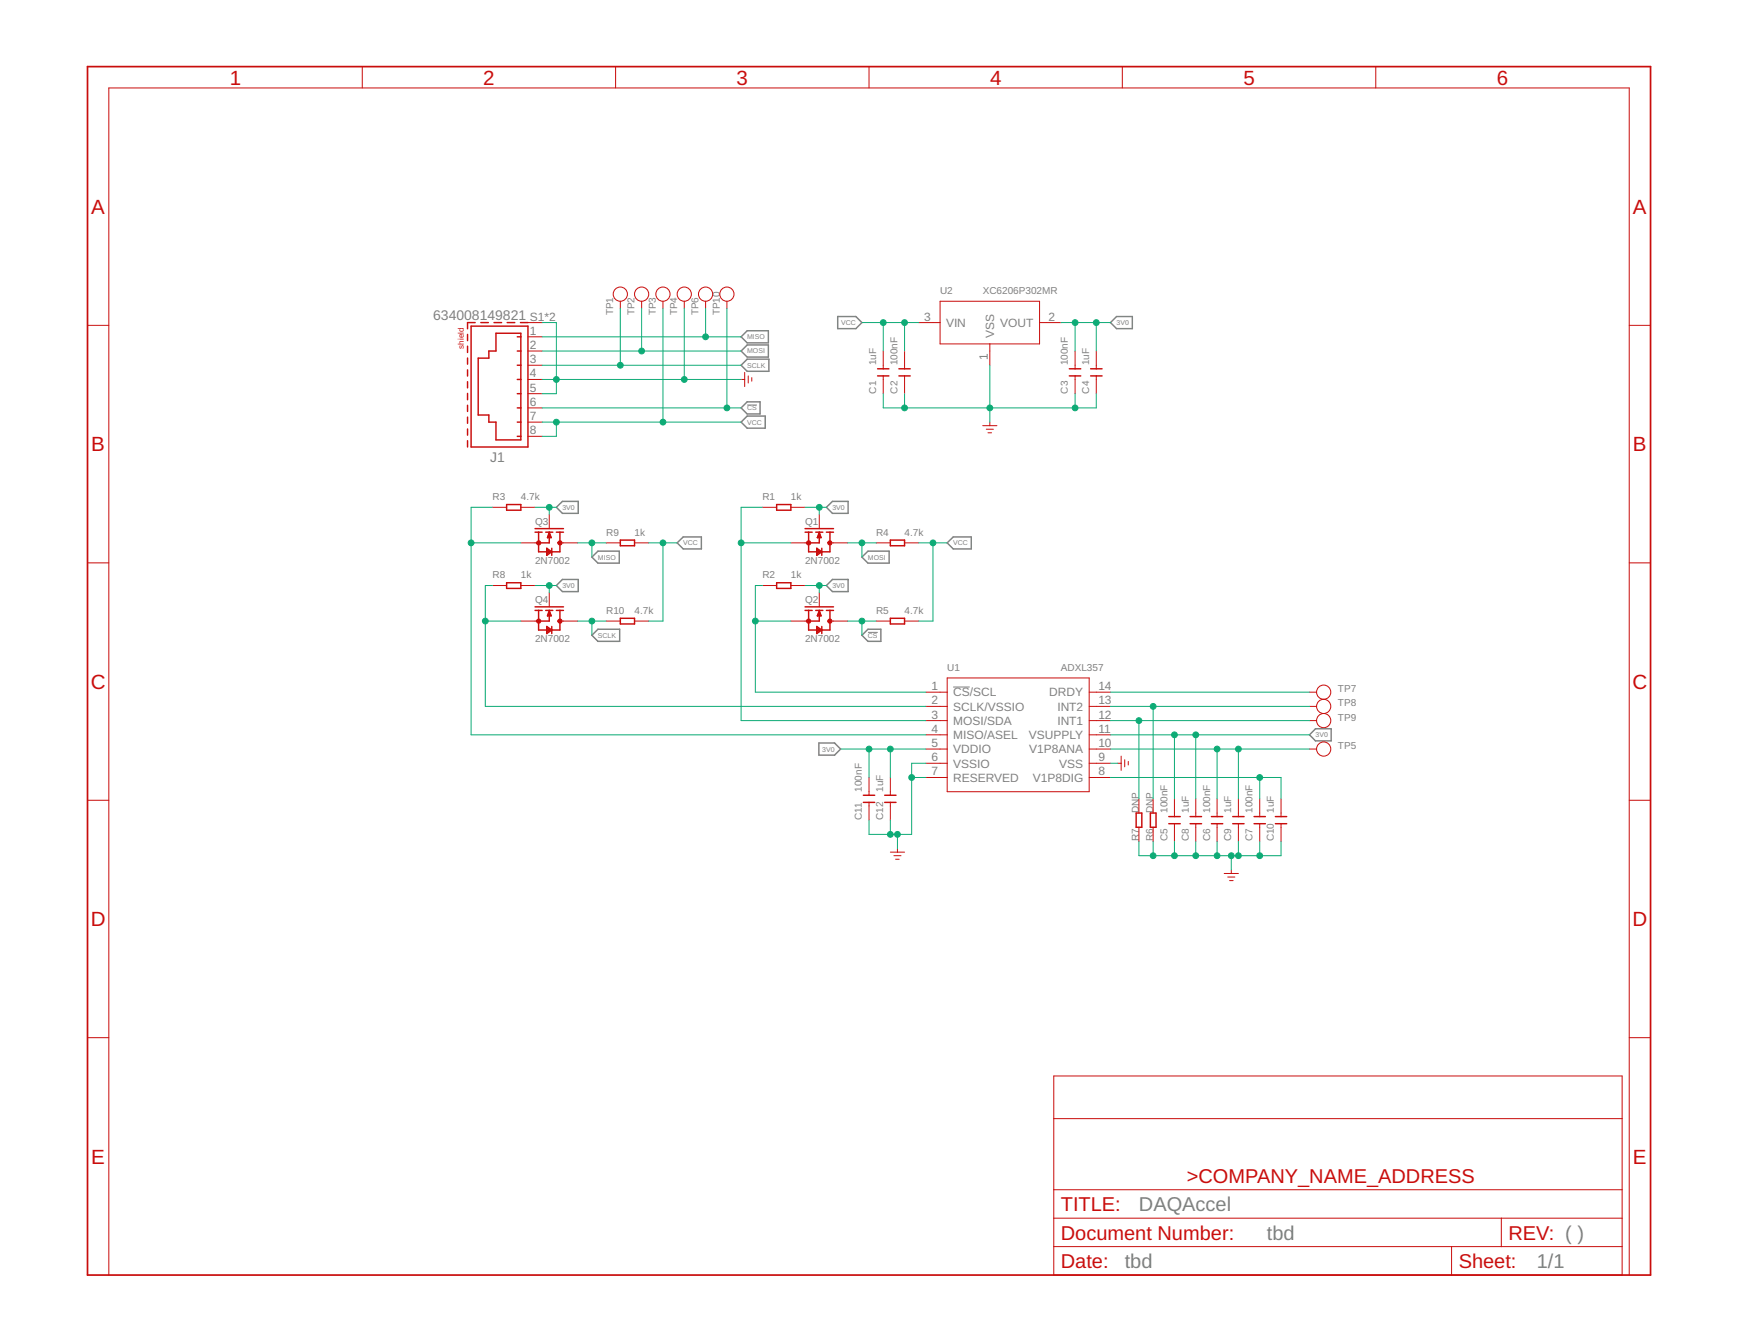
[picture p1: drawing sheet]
<svg xmlns="http://www.w3.org/2000/svg" width="279mm" height="216mm" viewBox="0 0 279 216" stroke-linecap="round" stroke-linejoin="round" font-family="sans-serif">
<path d="M120.2 65.1h1.6M139.6 101.7h1.6M153.3 110.4h2.7" fill="none" stroke="#808080" stroke-width=".16"/>
<g fill="none" stroke="#808080" stroke-width=".23">
<path d="M119.2 56.4l1-.9h3.4v1.9h-3.4zM119.2 54.1l1-.9h3.4v1.9h-3.4zM119.2 58.7l1-1h3.5v2h-3.5zM134.7 50.9h3l.9 1-.9 .9h-3zM178.6 51.9l1-1h2.5v1.9h-2.5zM119.2 65.6l1-1h2.1v1.9h-2.1zM119.2 67.9l1-1h2.9v1.9h-2.9zM89.5 81.6l1-1h2.5v1.9h-2.5zM90.5 93.2h2.5v1.9h-2.5l-1-1zM95.2 89.6l1-1h3.4v1.9h-3.4zM108.9 87.3l1-1h2.9v1.9h-2.9zM132.9 81.6l1-1h2.5v1.9h-2.5z"/>
<path d="M132.9 94.1l1-.9h2.5v1.9h-2.5zM138.6 89.6l1-1h3.4v1.9h-3.4zM152.4 87.3l.9-1h2.9v1.9h-2.9zM96.2 101.2h3.5v1.9h-3.5l-1-1zM131.7 119.4h2.5l1 1-1 1h-2.5zM138.6 102.1l1-.9h2.1v1.9h-2.1zM210.6 118.1l1-.9h2.5v1.9h-2.5z"/>
</g>
<g fill="none" stroke="#c90d0c" stroke-width=".16">
<path d="M58.3 10.7v3.4M99 10.7v3.4M139.8 10.7v3.4M180.5 10.7v3.4M221.3 10.7v3.4M14.1 52.3h3.4M84.9 51.9h2.3M84.9 54.1h2.3M84.9 56.4h2.3M84.9 58.7h2.3M99.8 48.4v1.2M103.2 48.4v1.2"/>
<path d="M106.6 48.4v1.2M110.1 48.4v1.2M113.5 48.4v1.2M116.9 48.4v1.2M119.8 59.9v2.2M142.1 56.4v2.9M145.5 56.4v2.9M147.8 51.9h3.4M151.2 48.4h16v6.9h-16zM159.2 55.3v3.4M167.2 51.9h3.4M172.9 56.4v2.9"/>
<path d="M176.3 56.4v2.9M262.1 52.3h3.4M84.9 61h2.3M84.9 63.3h2.3M84.9 65.6h2.3M84.9 67.9h2.3M84.9 70.1h2.3M119.2 61h.6M120.4 60.4v1.2M120.9 60.7v.6M142.1 60.4v2.9M145.5 60.4v2.9"/>
<path d="M158.1 68.4h2.3M158.6 69h1.2M158.9 69.6h.6M159.2 67.9v.5M172.9 60.4v2.9M176.3 60.4v2.9M14.1 90.5h3.4M79.2 81.6h2.3M79.2 94.1h2.3M83.8 87.3h2.8M83.8 99.8h2.8M83.8 81.6h2.3"/>
<path d="M83.8 94.1h2.3M88.3 82.7v2.3M88.3 95.3v2.3M90.1 87.3h2.8M90.1 99.8h2.8M97.5 87.3h2.3M97.5 99.8h2.3M102.1 87.3h2.3M102.1 99.8h2.3M122.6 81.6h2.3M122.6 94.1h2.3M127.2 87.3h2.9"/>
<path d="M127.2 99.8h2.9M127.2 81.6h2.3M127.2 94.1h2.3M131.8 82.7v2.3M131.8 95.3v2.3M133.5 87.3h2.9M133.5 99.8h2.9M140.9 87.3h2.3M140.9 99.8h2.3M145.5 87.3h2.3M145.5 99.8h2.3M262.1 90.5h3.4"/>
<path d="M148.9 111.3h3.5M148.9 113.6h3.5M148.9 115.8h3.5M148.9 118.1h3.5M152.4 109h22.8v18.3h-22.8zM175.2 111.3h3.4M175.2 113.6h3.4M175.2 115.8h3.4M175.2 118.1h3.4M210.6 111.3h1.2M210.6 113.6h1.2M210.6 115.8h1.2"/>
<path d="M14.1 128.7h3.4M139.8 125v2.8M139.8 129v2.8M143.2 137h2.3M143.2 125v2.8M143.2 129v2.8M143.8 137.6h1.1M144.1 138.1h.5M144.4 136.4v.6M148.9 120.4h3.5M148.9 122.7h3.5M148.9 125h3.5"/>
<path d="M175.2 120.4h3.4M175.2 122.7h3.4M175.2 125h3.4M179.8 122.7h.5M180.3 121.6v2.2M180.9 122.1v1.2M181.5 122.4v.6M183.2 128.4v2.3M183.2 133v2.3M185.5 128.4v2.3M185.5 133v2.3M188.9 128.4v2.9"/>
<path d="M188.9 132.4v2.9M192.3 128.4v2.9M192.3 132.4v2.9M195.8 128.4v2.9M195.8 132.4v2.9M198.1 139.8v.6M199.2 128.4v2.9M199.2 132.4v2.9M202.6 128.4v2.9M202.6 132.4v2.9M206.1 128.4v2.9M206.1 132.4v2.9"/>
<path d="M210.6 120.4h1.2M262.1 128.7h3.4M196.9 140.4h2.3M197.5 141h1.1M197.8 141.6h.6M14.1 166.8h3.4M169.5 173h91.4v32h-91.4zM169.5 179.8h91.4M262.1 166.8h3.4M169.5 195.8h91.4M169.5 191.3h91.4M241.5 195.8v4.6"/>
<path d="M17.5 205v-190.9h244.6v190.9M169.5 200.4h91.4M233.5 200.4v4.6"/>
<circle cx="99.8" cy="47.3" r="1.14"/>
<circle cx="103.2" cy="47.3" r="1.14"/>
<circle cx="106.6" cy="47.3" r="1.14"/>
<circle cx="110.1" cy="47.3" r="1.14"/>
<circle cx="113.5" cy="47.3" r="1.14"/>
<circle cx="116.9" cy="47.3" r="1.14"/>
<circle cx="212.9" cy="113.6" r="1.14"/>
<circle cx="212.9" cy="115.8" r="1.14"/>
<circle cx="212.9" cy="111.3" r="1.14"/>
<circle cx="212.9" cy="120.4" r="1.14"/>
</g>
<g fill="none" stroke="#c90d0c" stroke-width=".23">
<path d="M75.2 53.8v1M75.2 55.6v1.1M75.2 57.6v.9M75.2 59.5v1M75.8 52.4h9.1v19.5h-9.1zM76.4 51.9h-1.2v1M77.3 51.9h1.2M79.5 51.9h1.2M79.8 53.6h4v17.1h-4v-2.8h-1.2v-1.2h-1.7v-9.1h1.7v-1.2h1.2zM81.6 51.9h1.2M83.2 56.4h.6M83.2 58.7h.6"/>
<path d="M83.2 54.1h.6M83.7 51.9h1.2M141.2 59.3h1.8M144.6 59.3h1.8M172 59.3h1.8M175.4 59.3h1.9M75.2 61.4v1M75.2 63.2v1.1M75.2 65.2v.9M75.2 67.1v1M75.2 69v1M75.2 70.8v1.1"/>
<path d="M83.2 67.9h.6M83.2 70.1h.6M83.2 65.6h.6M83.2 63.3h.6M83.2 61h.6M141.2 60.4h1.8M144.6 60.4h1.8M172 60.4h1.8M175.4 60.4h1.9M81.5 81.1h2.3v.9h-2.3zM81.5 93.7h2.3v.9h-2.3zM86.1 85.6h1.1"/>
<path d="M86.1 85h4.5M86.1 98.1h1.1M86.1 97.6h4.5M86.6 85.6v3.1h3.5v-3.1M86.6 98.1v3.2h3.5v-3.2M87.8 85.6h1.1M87.8 98.1h1.1M87.9 88.1l.9 .6-.9 .6zM87.9 88.4l.4 .3M88.1 86.4h.5M88.1 99h.5M88.1 88.4l.2 .3"/>
<path d="M88.1 86.4l.2-.8 .3 .8M88.1 99l.2-.9 .3 .9M88.3 85.9v1.4h-1.7M88.3 98.4v1.4h-1.7M88.3 88.7l-.4 .3M88.3 88.7l-.2 .3M88.3 85.9l.3 .5M88.3 85.9l-.2 .5M88.3 98.4l.3 .6M88.3 98.4l-.2 .6M88.5 86l-.4 .4M88.5 98.6l-.4 .4"/>
<path d="M88.8 88.1v1.2M89.5 85.6h1.1M89.5 98.1h1.1M99.8 86.8h2.3v.9h-2.3zM99.8 99.4h2.3v.9h-2.3zM124.9 81.1h2.3v.9h-2.3zM124.9 93.7h2.3v.9h-2.3zM129.5 85.6h1.1M129.5 85h4.6M129.5 98.1h1.1M129.5 97.6h4.6M130.1 85.6v3.1h3.4v-3.1"/>
<path d="M130.1 98.1v3.2h3.4v-3.2M131.2 85.6h1.2M131.2 98.1h1.2M131.4 88.1l.8 .6-.8 .6zM131.4 88.4l.4 .3M131.5 88.4l.3 .3M131.5 86.4l.3-.8 .3 .8M131.5 86.4h.6M131.5 99l.3-.9 .3 .9M131.5 99h.6M131.8 85.9v1.4h-1.7M131.8 88.7l-.4 .3"/>
<path d="M131.8 88.7l-.3 .3M131.8 98.4v1.4h-1.7M131.8 85.9l.3 .5M131.8 85.9l-.3 .5M131.8 98.4l.3 .6M131.8 98.4l-.3 .6M131.9 86l-.4 .4M131.9 98.6l-.4 .4M132.2 88.1v1.2M132.9 85.6h1.2M132.9 98.1h1.2M143.2 86.8h2.3v.9h-2.3z"/>
<path d="M143.2 99.4h2.3v.9h-2.3zM87.9 100.7l.9 .6-.9 .6zM87.9 101l.4 .3M88.1 101l.2 .3M88.3 101.3l-.4 .3M88.3 101.3l-.2 .3M88.8 100.7v1.2M131.4 100.7l.8 .6-.8 .6zM131.4 101l.4 .3M131.5 101l.3 .3M131.8 101.3l-.4 .3M131.8 101.3l-.3 .3"/>
<path d="M132.2 100.7v1.2M138.9 129h1.8M138.9 127.8h1.8M142.3 129h1.8M142.3 127.8h1.8M182.8 130.7h.9v2.3h-.9zM185 130.7h.9v2.3h-.9zM188 132.4h1.8M188 131.3h1.8M191.4 132.4h1.9M191.4 131.3h1.9M194.9 132.4h1.8"/>
<path d="M194.9 131.3h1.8M198.3 132.4h1.8M198.3 131.3h1.8M201.7 132.4h1.8M201.7 131.3h1.8M205.1 132.4h1.9M205.1 131.3h1.9"/>
</g>
<g fill="#c90d0c" stroke="#c90d0c" stroke-width=".16">
<path d="M133.2 87.1a.34 .34 0 0 1 .5-.1 .34 .34 0 0 1 0 .5 .34 .34 0 0 1-.5 0v-.2l.3-.1h.1l-.1 .2-.3-.1z" fill-rule="evenodd"/>
<path d="M129.8 87.1a.34 .34 0 0 1 .5-.1 .34 .34 0 0 1 0 .5 .34 .34 0 0 1-.5 0l-.1-.2 .4-.1h.1l-.1 .2-.4-.1z" fill-rule="evenodd"/>
<path d="M133.2 99.7a.34 .34 0 0 1 .5-.1 .34 .34 0 0 1 0 .5 .34 .34 0 0 1-.5-.1v-.2l.3-.1 .1 .1-.1 .2-.3-.2z" fill-rule="evenodd"/>
<path d="M129.8 99.7a.34 .34 0 0 1 .5-.1 .34 .34 0 0 1 0 .5 .34 .34 0 0 1-.5-.1l-.1-.2 .3-.1 .2 .1-.1 .2-.4-.2z" fill-rule="evenodd"/>
<path d="M89.8 87.1a.34 .34 0 0 1 .5-.1 .34 .34 0 0 1 0 .5 .34 .34 0 0 1-.5 0l-.1-.2 .4-.1h.1l-.1 .2-.4-.1z" fill-rule="evenodd"/>
<path d="M86.4 87.1a.34 .34 0 0 1 .5-.1 .34 .34 0 0 1 0 .5 .34 .34 0 0 1-.5 0l-.1-.2 .4-.1h.1l-.1 .2-.4-.1z" fill-rule="evenodd"/>
<path d="M89.8 99.7a.34 .34 0 0 1 .5-.1 .34 .34 0 0 1 0 .5 .34 .34 0 0 1-.5-.1l-.1-.2 .3-.1 .2 .1-.1 .2-.4-.2z" fill-rule="evenodd"/>
<path d="M86.4 99.7a.34 .34 0 0 1 .5-.1 .34 .34 0 0 1 0 .5 .34 .34 0 0 1-.5-.1l-.1-.2 .3-.1 .2 .1-.1 .2-.4-.2z" fill-rule="evenodd"/>
</g>
<path d="M14.1 10.7h251.4v194.3h-251.4z" fill="none" stroke="#c90d0c" stroke-width=".28"/>
<g fill="none" stroke="#0dab76" stroke-width=".16">
<path d="M87.2 56.4h32M87.2 51.9h2.3v11.4h-2.3M87.2 58.7h32M87.2 54.1h32M99.8 49.6v9.1M103.2 49.6v6.8M106.6 49.6v18.3M110.1 49.6v11.4M113.5 49.6v4.5M116.9 49.6v16M138.6 51.9h9.2M142.1 51.9v4.5"/>
<path d="M145.5 51.9v4.5M159.2 58.7v9.2M170.6 51.9h8M172.9 51.9v4.5M176.3 51.9v4.5M87.2 65.6h32M87.2 67.9h32M87.2 61h32M89.5 67.9v2.2h-2.3M142.1 63.3v2.3h34.2v-2.3M145.5 63.3v2.3M172.9 63.3v2.3"/>
<path d="M75.8 87.3h8M78.1 99.8h5.7M79.2 81.6h-3.4v36.5h73.1M79.2 94.1h-1.1v19.5h70.8M86.1 81.6h3.4M86.1 94.1h3.4M88.3 81.6v1.1M88.3 94.1v1.2M92.9 99.8h4.6M92.9 87.3h4.6M95.2 87.3v2.3M95.2 99.8v2.3"/>
<path d="M104.4 87.3h4.5M106.6 87.3v12.5h-2.2M119.2 87.3h8M121.5 99.8h5.7M122.6 81.6h-3.4v34.2h29.7M122.6 94.1h-1.1v17.2h27.4M129.5 81.6h3.4M129.5 94.1h3.4M131.8 81.6v1.1M131.8 94.1v1.2M136.4 99.8h4.5M136.4 87.3h4.5"/>
<path d="M138.6 87.3v2.3M138.6 99.8v2.3M147.8 87.3h4.6M150.1 87.3v12.5h-2.3M178.6 118.1h32M178.6 111.3h32M178.6 115.8h32M178.6 113.6h32M183.2 115.8v12.6M185.5 113.6v14.8M188.9 118.1v10.3M192.3 118.1v10.3"/>
<path d="M135.2 120.4h13.7M139.8 120.4v4.6M143.2 120.4v4.6M143.2 131.8v2.3M144.4 134.1v2.3M146.6 125h2.3M148.9 122.7h-2.3v11.4h-6.8v-2.3M178.6 122.7h1.2M178.6 125h27.5v3.4M178.6 120.4h32M183.2 135.3v2.3h22.9v-2.3M185.5 135.3v2.3"/>
<path d="M188.9 135.3v2.3M192.3 135.3v2.3M195.8 120.4v8M195.8 135.3v2.3M198.1 137.6v2.2M199.2 120.4v8M199.2 135.3v2.3M202.6 125v3.4M202.6 135.3v2.3"/>
</g>
<g fill="#0dab76" stroke="#0dab76" stroke-width=".16">
<circle cx="138.6" cy="99.8" r=".47"/>
<circle cx="116.9" cy="65.6" r=".47"/>
<circle cx="138.6" cy="87.3" r=".47"/>
<circle cx="103.2" cy="56.4" r=".47"/>
<circle cx="89.5" cy="67.9" r=".47"/>
<circle cx="106.6" cy="67.9" r=".47"/>
<circle cx="142.1" cy="51.9" r=".47"/>
<circle cx="145.5" cy="51.9" r=".47"/>
<circle cx="150.1" cy="87.3" r=".47"/>
<circle cx="106.6" cy="87.3" r=".47"/>
<circle cx="110.1" cy="61" r=".47"/>
<circle cx="89.5" cy="61" r=".47"/>
<circle cx="172.9" cy="65.6" r=".47"/>
<circle cx="145.5" cy="65.6" r=".47"/>
<circle cx="159.2" cy="65.6" r=".47"/>
<circle cx="192.3" cy="137.6" r=".47"/>
<circle cx="199.2" cy="137.6" r=".47"/>
<circle cx="202.6" cy="137.6" r=".47"/>
<circle cx="195.8" cy="137.6" r=".47"/>
<circle cx="198.1" cy="137.6" r=".47"/>
<circle cx="188.9" cy="137.6" r=".47"/>
<circle cx="185.5" cy="137.6" r=".47"/>
<circle cx="146.6" cy="125" r=".47"/>
<circle cx="143.2" cy="134.1" r=".47"/>
<circle cx="144.4" cy="134.1" r=".47"/>
<circle cx="172.9" cy="51.9" r=".47"/>
<circle cx="176.3" cy="51.9" r=".47"/>
<circle cx="188.9" cy="118.1" r=".47"/>
<circle cx="192.3" cy="118.1" r=".47"/>
<circle cx="139.8" cy="120.4" r=".47"/>
<circle cx="143.2" cy="120.4" r=".47"/>
<circle cx="131.8" cy="81.6" r=".47"/>
<circle cx="131.8" cy="94.1" r=".47"/>
<circle cx="88.3" cy="81.6" r=".47"/>
<circle cx="88.3" cy="94.1" r=".47"/>
<circle cx="195.8" cy="120.4" r=".47"/>
<circle cx="199.2" cy="120.4" r=".47"/>
<circle cx="202.6" cy="125" r=".47"/>
<circle cx="121.5" cy="99.8" r=".47"/>
<circle cx="119.2" cy="87.3" r=".47"/>
<circle cx="185.5" cy="113.6" r=".47"/>
<circle cx="183.2" cy="115.8" r=".47"/>
<circle cx="78.1" cy="99.8" r=".47"/>
<circle cx="75.8" cy="87.3" r=".47"/>
<circle cx="95.2" cy="99.8" r=".47"/>
<circle cx="99.8" cy="58.7" r=".47"/>
<circle cx="95.2" cy="87.3" r=".47"/>
<circle cx="113.5" cy="54.1" r=".47"/>
</g>
<g font-size="3.3" fill="#c90d0c">
<text x="37" y="13.6">1</text>
<text x="77.7" y="13.6">2</text>
<text x="118.5" y="13.6">3</text>
<text x="159.3" y="13.6">4</text>
<text x="200" y="13.6">5</text>
<text x="240.8" y="13.6">6</text>
<text x="14.7" y="34.4">A</text>
<text x="262.7" y="34.4">A</text>
<text x="14.7" y="72.6">B</text>
<text x="262.7" y="72.6">B</text>
<text x="14.6" y="110.7">C</text>
<text x="262.6" y="110.7">C</text>
<text x="14.6" y="148.9">D</text>
<text x="262.6" y="148.9">D</text>
<text x="14.7" y="187.1">E</text>
<text x="262.7" y="187.1">E</text>
</g>
<g font-size="3.2" fill="#c90d0c">
<text x="190.9" y="190.1">&gt;COMPANY_NAME_ADDRESS</text>
<text x="170.6" y="194.7">TITLE:</text>
<text x="170.6" y="203.8">Date:</text>
<text x="170.6" y="199.3">Document Number:</text>
<text x="234.6" y="203.8">Sheet:</text>
<text x="242.6" y="199.3">REV: ( )</text>
</g>
<g font-size="3.2" fill="#808080">
<text x="183.2" y="194.7">DAQAccel</text>
<text x="180.9" y="203.8">tbd</text>
<text x="203.8" y="199.3">tbd</text>
<text x="247.2" y="203.8">1/1</text>
</g>
<g font-size="2.2" fill="#808080">
<text x="69.7" y="51.4">634008149821</text>
<text x="78.8" y="74.3">J1</text>
</g>
<g font-size="1.9" fill="#808080">
<text x="85.2" y="53.8">1</text>
<text x="85.2" y="51.5">S1*2</text>
<text x="148.7" y="51.5">3</text>
<text x="152.2" y="52.5">VIN</text>
<text x="160.9" y="52.5">VOUT</text>
<text x="168.7" y="51.5">2</text>
<text x="85.2" y="56.1">2</text>
<text x="85.2" y="58.4">3</text>
<text x="158.9" y="57.8" transform="rotate(-90 158.9 57.8)">1</text>
<text x="159.9" y="54.3" transform="rotate(-90 159.9 54.3)">VSS</text>
<text x="85.2" y="60.7">4</text>
<text x="85.2" y="63">5</text>
<text x="85.2" y="65.2">6</text>
<text x="85.2" y="67.5">7</text>
<text x="85.2" y="69.8">8</text>
<text x="149.8" y="111">1</text>
<text x="149.8" y="113.2">2</text>
<text x="153.3" y="112">CS/SCL</text>
<text x="168.8" y="112">DRDY</text>
<text x="176.7" y="113.2">13</text>
<text x="176.7" y="111">14</text>
<text x="149.8" y="115.5">3</text>
<text x="149.8" y="117.8">4</text>
<text x="153.3" y="114.2">SCLK/VSSIO</text>
<text x="153.3" y="116.5">MOSI/SDA</text>
<text x="153.3" y="118.8">MISO/ASEL</text>
<text x="165.5" y="118.8">VSUPPLY</text>
<text x="170.1" y="116.5">INT1</text>
<text x="170.1" y="114.3">INT2</text>
<text x="176.7" y="117.8">11</text>
<text x="176.7" y="115.5">12</text>
<text x="149.8" y="120.1">5</text>
<text x="149.8" y="122.4">6</text>
<text x="149.8" y="124.7">7</text>
<text x="153.3" y="121.1">VDDIO</text>
<text x="153.3" y="123.4">VSSIO</text>
<text x="153.3" y="125.7">RESERVED</text>
<text x="165.6" y="121.1">V1P8ANA</text>
<text x="166.1" y="125.7">V1P8DIG</text>
<text x="170.4" y="123.4">VSS</text>
<text x="176.7" y="124.7">8</text>
<text x="176.7" y="122.4">9</text>
<text x="176.7" y="120.1">10</text>
</g>
<g font-size="1.6" fill="#808080">
<text x="151.2" y="47.3">U2</text>
<text x="158.1" y="47.3">XC6206P302MR</text>
<text x="98.6" y="50.7" transform="rotate(-90 98.6 50.7)">TP1</text>
<text x="102.1" y="50.7" transform="rotate(-90 102.1 50.7)">TP2</text>
<text x="105.5" y="50.7" transform="rotate(-90 105.5 50.7)">TP3</text>
<text x="108.9" y="50.7" transform="rotate(-90 108.9 50.7)">TP4</text>
<text x="112.4" y="50.7" transform="rotate(-90 112.4 50.7)">TP6</text>
<text x="115.8" y="50.7" transform="rotate(-90 115.8 50.7)">TP10</text>
<text x="140.9" y="58.7" transform="rotate(-90 140.9 58.7)">1uF</text>
<text x="144.4" y="58.7" transform="rotate(-90 144.4 58.7)">100nF</text>
<text x="171.8" y="58.7" transform="rotate(-90 171.8 58.7)">100nF</text>
<text x="175.2" y="58.7" transform="rotate(-90 175.2 58.7)">1uF</text>
<text x="140.9" y="63.3" transform="rotate(-90 140.9 63.3)">C1</text>
<text x="144.4" y="63.3" transform="rotate(-90 144.4 63.3)">C2</text>
<text x="171.8" y="63.3" transform="rotate(-90 171.8 63.3)">C3</text>
<text x="175.2" y="63.3" transform="rotate(-90 175.2 63.3)">C4</text>
<text x="79.2" y="80.4">R3</text>
<text x="83.8" y="80.4">4.7k</text>
<text x="122.6" y="80.4">R1</text>
<text x="127.2" y="80.4">1k</text>
<text x="86.1" y="84.4">Q3</text>
<text x="97.5" y="86.1">R9</text>
<text x="102.1" y="86.1">1k</text>
<text x="129.5" y="84.4">Q1</text>
<text x="140.9" y="86.1">R4</text>
<text x="145.5" y="86.1">4.7k</text>
<text x="79.2" y="93">R8</text>
<text x="83.8" y="93">1k</text>
<text x="86.1" y="90.7">2N7002</text>
<text x="122.6" y="93">R2</text>
<text x="127.2" y="93">1k</text>
<text x="129.5" y="90.7">2N7002</text>
<text x="86.1" y="97">Q4</text>
<text x="97.5" y="98.7">R10</text>
<text x="102.1" y="98.7">4.7k</text>
<text x="129.5" y="97">Q2</text>
<text x="140.9" y="98.7">R5</text>
<text x="145.5" y="98.7">4.7k</text>
<text x="86.1" y="103.3">2N7002</text>
<text x="129.5" y="103.3">2N7002</text>
<text x="152.4" y="107.8">U1</text>
<text x="170.6" y="107.8">ADXL357</text>
<text x="215.2" y="111.3">TP7</text>
<text x="215.2" y="113.6">TP8</text>
<text x="215.2" y="115.8">TP9</text>
<text x="215.2" y="120.4">TP5</text>
<text x="138.6" y="131.8" transform="rotate(-90 138.6 131.8)">C11</text>
<text x="138.6" y="127.3" transform="rotate(-90 138.6 127.3)">100nF</text>
<text x="142.1" y="131.8" transform="rotate(-90 142.1 131.8)">C12</text>
<text x="142.1" y="127.3" transform="rotate(-90 142.1 127.3)">1uF</text>
<text x="183.2" y="130.7" transform="rotate(-90 183.2 130.7)">DNP</text>
<text x="185.5" y="130.7" transform="rotate(-90 185.5 130.7)">DNP</text>
<text x="187.8" y="130.7" transform="rotate(-90 187.8 130.7)">100nF</text>
<text x="191.2" y="130.7" transform="rotate(-90 191.2 130.7)">1uF</text>
<text x="194.6" y="130.7" transform="rotate(-90 194.6 130.7)">100nF</text>
<text x="198.1" y="130.7" transform="rotate(-90 198.1 130.7)">1uF</text>
<text x="201.5" y="130.7" transform="rotate(-90 201.5 130.7)">100nF</text>
<text x="204.9" y="130.7" transform="rotate(-90 204.9 130.7)">1uF</text>
<text x="183.2" y="135.3" transform="rotate(-90 183.2 135.3)">R7</text>
<text x="185.5" y="135.3" transform="rotate(-90 185.5 135.3)">R6</text>
<text x="187.8" y="135.3" transform="rotate(-90 187.8 135.3)">C5</text>
<text x="191.2" y="135.3" transform="rotate(-90 191.2 135.3)">C8</text>
<text x="194.6" y="135.3" transform="rotate(-90 194.6 135.3)">C6</text>
<text x="198.1" y="135.3" transform="rotate(-90 198.1 135.3)">C9</text>
<text x="201.5" y="135.3" transform="rotate(-90 201.5 135.3)">C7</text>
<text x="204.9" y="135.3" transform="rotate(-90 204.9 135.3)">C10</text>
</g>
<text font-size="1.3" fill="#c90d0c" x="74.6" y="56.1" transform="rotate(-90 74.6 56.1)">shield</text>
<g font-size="1.1" fill="#808080">
<text x="135.3" y="52.3">VCC</text>
<text x="179.6" y="52.3">3V0</text>
<text x="120.2" y="56.8">MOSI</text>
<text x="120.2" y="59.1">SCLK</text>
<text x="120.2" y="54.5">MISO</text>
<text x="120.2" y="66">CS</text>
<text x="120.2" y="68.3">VCC</text>
<text x="90.5" y="82">3V0</text>
<text x="133.9" y="82">3V0</text>
<text x="96.2" y="90">MISO</text>
<text x="109.9" y="87.7">VCC</text>
<text x="139.6" y="90">MOSI</text>
<text x="153.3" y="87.7">VCC</text>
<text x="90.5" y="94.5">3V0</text>
<text x="133.9" y="94.5">3V0</text>
<text x="96.2" y="102.5">SCLK</text>
<text x="139.6" y="102.5">CS</text>
<text x="211.6" y="118.5">3V0</text>
<text x="132.2" y="120.8">3V0</text>
</g>
</svg>
